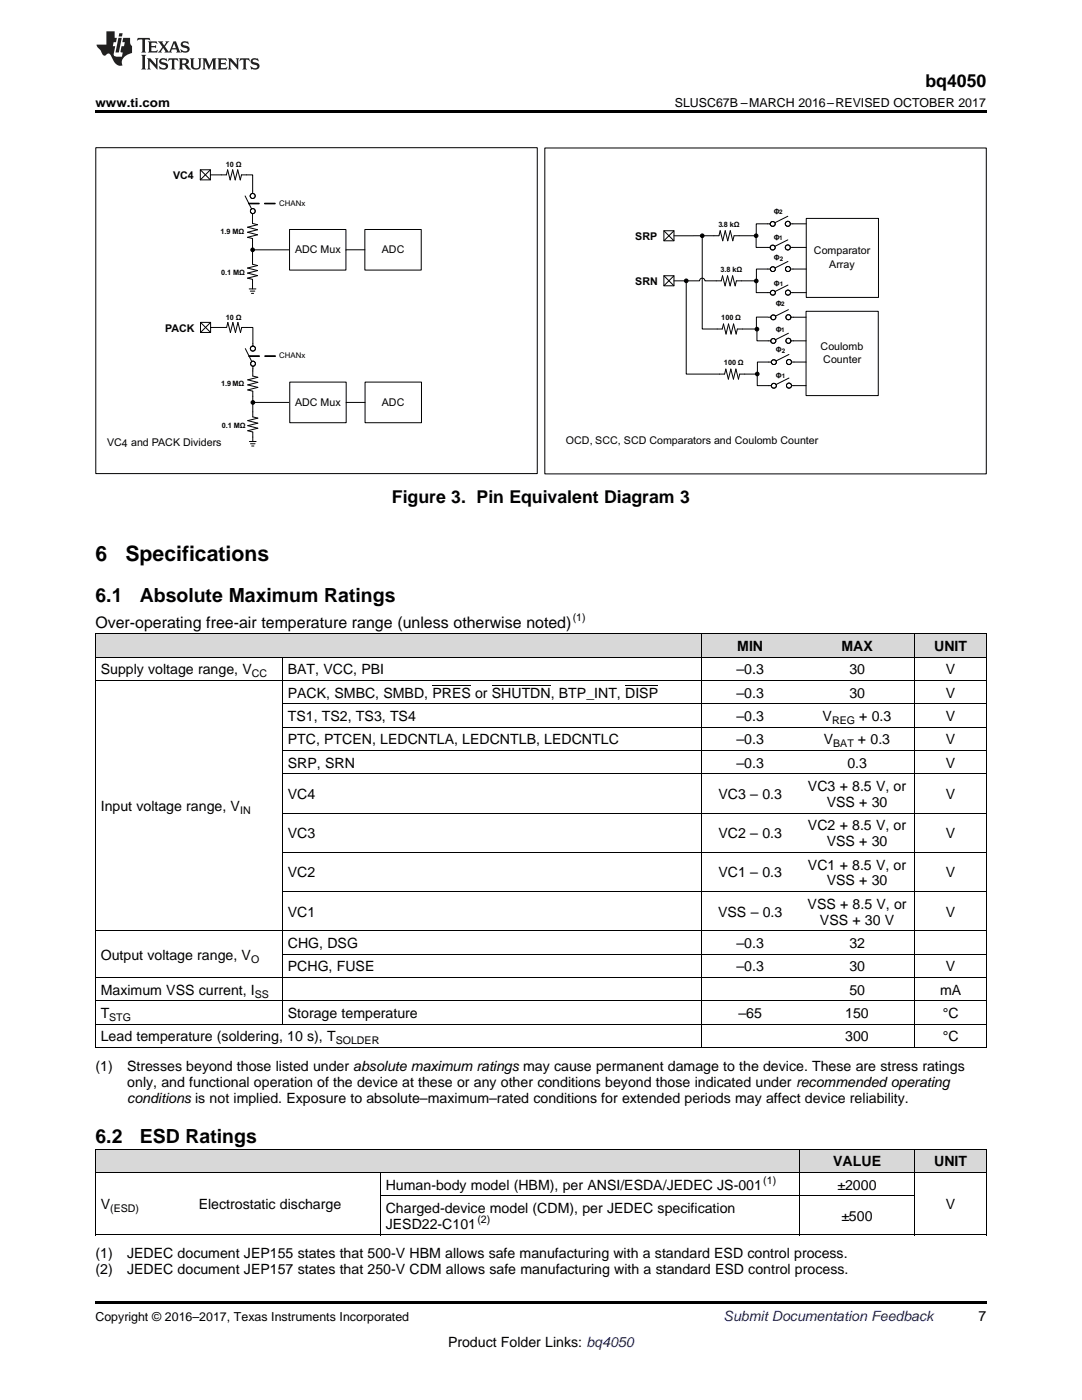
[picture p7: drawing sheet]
<svg xmlns="http://www.w3.org/2000/svg" width="216mm" height="279mm" viewBox="0 0 216 279" stroke-linecap="round" stroke-linejoin="round" font-family="sans-serif">
<g fill="#d8d8d8">
<path d="M19 229.4h19.6v4.6h-19.6z"/>
<path d="M38.6 229.4h37.3v4.6h-37.3z"/>
<path d="M75.9 229.4h83.6v4.6h-83.6z"/>
<path d="M159.5 229.4h23.1v4.6h-23.1z"/>
<path d="M182.6 229.4h14.2v4.6h-14.2z"/>
<path d="M19 126.5h37.4v4.7h-37.4z"/>
<path d="M56.4 126.5h83.5v4.7h-83.5z"/>
<path d="M139.9 126.5h19.6v4.7h-19.6z"/>
<path d="M159.5 126.5h23.1v4.7h-23.1z"/>
<path d="M182.6 126.5h14.2v4.7h-14.2z"/>
</g>
<path d="M19 246.5h.2zM75.8 246.5h.1zM159.4 246.5h.1zM182.5 246.5h.1zM196.7 246.5h.1zM19 259.7h177.8v.5h-177.8z" fill="#000"/>
<g fill="none" stroke="#000" stroke-width=".2">
<path d="M19 135.8h177.8M19 131.1h177.8M19 126.5h177.8M19.1 126.5v82.6M56.3 131.2v73.2M139.9 126.5v82.6M182.5 126.5v82.6M196.8 126.5v82.6M56.4 154.4h140.4M56.4 149.8h140.4M56.4 145.1h140.4M56.4 140.5h140.4"/>
<path d="M56.4 177.9h140.4M56.4 170.1h140.4M56.4 162.3h140.4M19 199.7h177.8M19 195.1h177.8M19 185.8h177.8M56.4 190.4h140.4M19 209h177.8M19 204.4h177.8M19 229.3h177.8v17.2M19 234h177.8M19.1 229.3v17.2"/>
<path d="M75.9 234v12.5M75.9 238.6h106.7M159.4 229.3v17.2M182.5 229.3v17.2M19 246.5h177.8"/>
</g>
<path d="M19.1 29.5h88.1v65h-88.1z" fill-rule="evenodd" fill="#fff"/>
<path d="M19.1 29.5h88.1v65h-88.1z" fill="none" stroke="#000" stroke-width=".2"/>
<circle cx="50.4" cy="39.1" r=".5" fill="#fff"/>
<g fill="none" stroke="#000" stroke-width=".2">
<path d="M48.9 39.1l1.5 3M50.4 38.1v.4"/>
<circle cx="50.4" cy="39.1" r=".5"/>
</g>
<circle cx="50.4" cy="42.1" r=".49" fill="#fff"/>
<g fill="none" stroke="#000" stroke-width=".2">
<path d="M49.6 40.6h2.1l-2 .1zM52.8 40.6h2.1l-2 .1z"/>
<circle cx="50.4" cy="42.1" r=".49"/>
</g>
<path d="M49.6 40.6h2.1l-2 .1zM52.8 40.6h2.1l-2 .1z" fill-rule="evenodd" fill="#000"/>
<path d="M55.6 39.7h3.6v1.7h-3.6z" fill-rule="evenodd" fill="#fff"/>
<g fill="none" stroke="#000" stroke-width=".2">
<path d="M50.4 42.6v2l1 .2-2 .5 2 .6-2 .5 2 .5-2 .5 1 .2v2.3h7.4"/>
<circle cx="50.4" cy="49.9" r=".37"/>
</g>
<circle cx="50.4" cy="49.9" r=".37" fill="#000"/>
<path d="M40 33.9h2v2h-2z" fill-rule="evenodd" fill="#fff"/>
<path d="M40 33.9h2v2h-2zM40 33.9l2 2M42 33.9l-2 2M42 35l3.2-.1 .2-1 .5 2 .5-2 .5 2 .5-2 .5 2 .3-1h2.2v3.2M49.7 57.7h1.4M49.9 58.1h.9M50.2 58.6h.4M50.4 49.9v2.8l1 .3-2 .5 2 .5-2 .5 2 .5-2 .5 1 .3v1.9" fill="none" stroke="#000" stroke-width=".2"/>
<path d="M57.8 45.8h11.2v8.1h-11.2z" fill-rule="evenodd" fill="#fff"/>
<path d="M57.8 45.8h11.2v8.1h-11.2z" fill="none" stroke="#000" stroke-width=".2"/>
<path d="M72.8 45.8h11.3v8.1h-11.3z" fill-rule="evenodd" fill="#fff"/>
<path d="M72.8 45.8h11.3v8.1h-11.3zM72.8 49.9h-3.8" fill="none" stroke="#000" stroke-width=".2"/>
<circle cx="50.5" cy="69.6" r=".5" fill="#fff"/>
<g fill="none" stroke="#000" stroke-width=".2">
<path d="M49 69.6l1.5 3M50.5 68.6v.4M50.5 73.2v.4"/>
<circle cx="50.5" cy="69.6" r=".5"/>
</g>
<circle cx="50.5" cy="72.6" r=".49" fill="#fff"/>
<g fill="none" stroke="#000" stroke-width=".2">
<path d="M49.7 71l2.1 .1h-2.1zM52.9 71l2.1 .1h-2.1z"/>
<circle cx="50.5" cy="72.6" r=".49"/>
</g>
<path d="M49.7 71l2.1 .1h-2.1zM52.9 71l2.1 .1h-2.1z" fill-rule="evenodd" fill="#000"/>
<path d="M55.7 70.2h3.5v1.7h-3.5z" fill-rule="evenodd" fill="#fff"/>
<g fill="none" stroke="#000" stroke-width=".2">
<path d="M50.5 73.6l-.1 1.4 1 .3-2 .5 2 .5-2 .5 2 .5-2 .5 1 .3v2.2h7.4"/>
<circle cx="50.5" cy="80.3" r=".37"/>
</g>
<circle cx="50.5" cy="80.3" r=".37" fill="#000"/>
<path d="M40 64.3h2v2.1h-2z" fill-rule="evenodd" fill="#fff"/>
<path d="M40 64.3h2v2.1h-2zM40 64.3l2 2.1M42 64.3l-2 2.1M42 65.4h3.2l.3-1.1 .5 2.1 .5-2.1 .5 2.1 .5-2.1 .5 2.1 .2-1h2.3v3.2M49.8 88.1h1.3M50 88.6h.9M50.2 89h.5M50.5 80.3l-.1 2.9 1 .2-2 .5 2 .6-2 .5 2 .5-2 .5 1 .2v1.9" fill="none" stroke="#000" stroke-width=".2"/>
<path d="M57.8 76.3h11.3v8.1h-11.3z" fill-rule="evenodd" fill="#fff"/>
<path d="M57.8 76.3h11.3v8.1h-11.3z" fill="none" stroke="#000" stroke-width=".2"/>
<path d="M72.8 76.3h11.3v8.1h-11.3z" fill-rule="evenodd" fill="#fff"/>
<path d="M72.8 76.3h11.3v8.1h-11.3zM72.8 80.3l-3.7 .1" fill="none" stroke="#000" stroke-width=".2"/>
<path d="M108.7 29.5h88.1v65.1h-88.1z" fill-rule="evenodd" fill="#fff"/>
<path d="M108.7 29.5h88.1v65.1h-88.1z" fill="none" stroke="#000" stroke-width=".2"/>
<path d="M132.5 46.1h2v2h-2z" fill-rule="evenodd" fill="#fff"/>
<path d="M132.5 46.1h2v2h-2zM132.5 46.1l2 2M134.5 46.1l-2 2" fill="none" stroke="#000" stroke-width=".2"/>
<path d="M132.5 55h2v2h-2z" fill-rule="evenodd" fill="#fff"/>
<path d="M132.5 55h2v2h-2zM132.5 55l2 2M134.5 56h5.1a.53 .53 0 0 1 .5-.5 .53 .53 0 0 1 .6 .5h3.2l.3-1 .5 2.1 .5-2.1 .5 2.1 .5-2.1 .5 2.1 .2-1.1h1M134.5 55l-2 2M147.5 47h-1l-.3 1.1-.5-2.1-.5 2.1-.5-2.1-.5 2.1-.5-2.1-.2 1-9 .1" fill="none" stroke="#000" stroke-width=".2"/>
<path d="M160.9 43.6h14.4v15.8h-14.4z" fill-rule="evenodd" fill="#fff"/>
<path d="M160.9 43.6h14.4v15.8h-14.4z" fill="none" stroke="#000" stroke-width=".2"/>
<circle cx="157.2" cy="44.7" r=".5" fill="#fff"/>
<g fill="none" stroke="#000" stroke-width=".2">
<path d="M153.2 44.7h.4M157.2 43.2l-3 1.5M157.8 44.7h.4"/>
<circle cx="157.2" cy="44.7" r=".5"/>
</g>
<circle cx="154.2" cy="44.7" r=".49" fill="#fff"/>
<circle cx="154.2" cy="44.7" r=".49" fill="none" stroke="#000" stroke-width=".2"/>
<circle cx="157.2" cy="49.4" r=".5" fill="#fff"/>
<g fill="none" stroke="#000" stroke-width=".2">
<path d="M153.2 49.4h.4M157.2 47.9l-3 1.5M157.8 49.4h.4"/>
<circle cx="157.2" cy="49.4" r=".5"/>
</g>
<circle cx="154.2" cy="49.4" r=".49" fill="#fff"/>
<g fill="none" stroke="#000" stroke-width=".2">
<path d="M136.9 56v18.7h7.7l.2-1 .5 2 .5-2 .5 2 .5-2 .5 2 .3-1h1M140.1 47v18.7h4l.3-1 .5 2 .5-2 .5 2 .5-2 .5 2 .2-1h1M150.9 47v2.4h2.3M153.2 44.7h-2.3v2.3h-3.4M158.2 44.7h2.7M158.2 49.4h2.7"/>
<circle cx="136.9" cy="56" r=".37"/>
<circle cx="140.1" cy="47" r=".37"/>
<circle cx="150.9" cy="47" r=".37"/>
<circle cx="154.2" cy="49.4" r=".49"/>
</g>
<g fill="#000">
<circle cx="136.9" cy="56" r=".37"/>
<circle cx="140.1" cy="47" r=".37"/>
<circle cx="150.9" cy="47" r=".37"/>
</g>
<path d="M160.8 62.1h14.4v16.8h-14.4z" fill-rule="evenodd" fill="#fff"/>
<path d="M160.8 62.1h14.4v16.8h-14.4z" fill="none" stroke="#000" stroke-width=".2"/>
<circle cx="157.3" cy="63.3" r=".5" fill="#fff"/>
<g fill="none" stroke="#000" stroke-width=".2">
<path d="M153.3 63.3h.4M157.3 61.8l-3 1.5M157.9 63.3h.4"/>
<circle cx="157.3" cy="63.3" r=".5"/>
</g>
<circle cx="154.3" cy="63.3" r=".49" fill="#fff"/>
<circle cx="154.3" cy="63.3" r=".49" fill="none" stroke="#000" stroke-width=".2"/>
<circle cx="157.3" cy="68" r=".5" fill="#fff"/>
<g fill="none" stroke="#000" stroke-width=".2">
<path d="M153.3 68h.4M157.3 66.5l-3 1.5M157.9 68h.4"/>
<circle cx="157.3" cy="68" r=".5"/>
</g>
<circle cx="154.3" cy="68" r=".49" fill="#fff"/>
<g fill="none" stroke="#000" stroke-width=".2">
<path d="M151 65.7v2.3h2.3M153.2 63.3h-2.3v2.4h-2.8M158.3 63.3h2.5M158.3 68h2.5"/>
<circle cx="151" cy="65.7" r=".37"/>
<circle cx="154.3" cy="68" r=".49"/>
</g>
<circle cx="151" cy="65.7" r=".37" fill="#000"/>
<circle cx="157.2" cy="53.7" r=".5" fill="#fff"/>
<g fill="none" stroke="#000" stroke-width=".2">
<path d="M153.2 53.7h.4M157.2 52.2l-3 1.5M157.8 53.7h.4"/>
<circle cx="157.2" cy="53.7" r=".5"/>
</g>
<circle cx="154.2" cy="53.7" r=".49" fill="#fff"/>
<circle cx="154.2" cy="53.7" r=".49" fill="none" stroke="#000" stroke-width=".2"/>
<circle cx="157.2" cy="58.4" r=".5" fill="#fff"/>
<g fill="none" stroke="#000" stroke-width=".2">
<path d="M153.2 58.4h.4M157.2 56.9l-3 1.5M157.8 58.4h.4"/>
<circle cx="157.2" cy="58.4" r=".5"/>
</g>
<circle cx="154.2" cy="58.4" r=".49" fill="#fff"/>
<g fill="none" stroke="#000" stroke-width=".2">
<path d="M150.9 56.1v2.3h2.3M153.2 53.7h-2.3v2.3h-3M158.2 53.7h2.7M158.2 58.4h2.7"/>
<circle cx="150.9" cy="56.1" r=".37"/>
<circle cx="154.2" cy="58.4" r=".49"/>
</g>
<circle cx="150.9" cy="56.1" r=".37" fill="#000"/>
<circle cx="157.4" cy="72.3" r=".5" fill="#fff"/>
<g fill="none" stroke="#000" stroke-width=".2">
<path d="M153.4 72.3h.4M157.4 70.7l-3 1.6M158 72.3h.4"/>
<circle cx="157.4" cy="72.3" r=".5"/>
</g>
<circle cx="154.4" cy="72.3" r=".49" fill="#fff"/>
<circle cx="154.4" cy="72.3" r=".49" fill="none" stroke="#000" stroke-width=".2"/>
<circle cx="157.4" cy="77" r=".5" fill="#fff"/>
<g fill="none" stroke="#000" stroke-width=".2">
<path d="M153.4 77h.4M157.4 75.4l-3 1.6M158 77h.4"/>
<circle cx="157.4" cy="77" r=".5"/>
</g>
<circle cx="154.4" cy="77" r=".49" fill="#fff"/>
<g fill="none" stroke="#000" stroke-width=".2">
<path d="M151.1 74.6v2.4h2.3M153.4 72.3h-2.3v2.4h-2.5M158.4 72.3h2.4M158.4 77h2.4"/>
<circle cx="151.1" cy="74.6" r=".37"/>
<circle cx="154.4" cy="77" r=".49"/>
</g>
<circle cx="151.1" cy="74.6" r=".37" fill="#000"/>
<path d="M19 22h177.8v.5h-177.8z" fill="#000"/>
<g fill="#231f20">
<path d="M27.5 7.6l-.1 .5 .4-.2h.6v.1v2.1l-.2 .4h1l-.3-.4v-2.1l.1-.1h.5l.5 .2-.2-.5zM29.5 8.3l.2 .3v1.5l-.2 .4h1.8l.2-.6a1.04 1.04 0 0 1-1.3 .2v-.7h.6l.3 .2v-.6l-.3 .2h-.6v-.6l.8-.1 .4 .3-.2-.5zM31.5 8.3l.9 1.1-.9 1.1h.8l-.2-.2 .5-.7 .4 .7-.2 .2h1.5l-.1-.2 .1-.4h.9l.1 .4-.2 .2h1l-.3-.3-.7-1.9h-.5l-.9 2-.8-1 .9-1h-.8l.1 .3-.3 .5-.4-.6 .2-.2zM34.7 8.6l.4 1h-.7zM36.3 8.4a.63 .63 0 0 0-.2 .7 .63 .63 0 0 0 .6 .4l.6 .2 .1 .2a.75 .75 0 0 1-.7 .4 .75 .75 0 0 1-.6-.5l.1 .7 .1-.1a1.11 1.11 0 0 0 1.5-.6 1.13 1.13 0 0 0-1.2-.8l-.1-.4a1.04 1.04 0 0 1 1.2 .2l-.2-.5-.1 .1-.5-.2zM28.2 10.9l.2 .4v2.2l-.2 .4h1l-.3-.4v-2.2l.3-.4zM29.3 11.6l.3 .4v1.5l-.3 .4h.8l-.2-.4v-1.3l1.5 1.7v-1.9l.2-.4h-.7l.2 .4v.9l-1.1-1.3zM32 11.8a.62 .62 0 0 0-.2 .7 .62 .62 0 0 0 .6 .4l.6 .1 .1 .3a.76 .76 0 0 1-.7 .3 .76 .76 0 0 1-.6-.4l.1 .7 .1-.1a1.11 1.11 0 0 0 1.5-.6 1.13 1.13 0 0 0-1.2-.8l-.1-.4a1.04 1.04 0 0 1 1.2 .2l-.2-.6-.1 .1-.5-.1zM33.7 11.6l-.2 .6a.61 .61 0 0 1 .8-.3v1.6l-.2 .4h.9l-.2-.4v-1.6a.63 .63 0 0 1 .8 .3l-.2-.6zM35.6 11.6l.3 .4v1.5l-.3 .4h1l-.2-.2v-.8l.5 .2a.76 .76 0 0 0 1.2 .7l-1-1a.58 .58 0 0 0 .6-.5 .58 .58 0 0 0-.5-.6zM36.4 11.9h.1a.45 .45 0 0 1 .5 .1 .45 .45 0 0 1 .1 .5l-.7 .2zM37.9 11.6l.2 .2a2.17 2.17 0 0 0 .3 1.9 .99 .99 0 0 0 1.6-.6v-1.1l.2-.4h-.7l.2 .2a1.92 1.92 0 0 1-.2 1.8 .6 .6 0 0 1-.9-.5v-1.1l.2-.4zM40.4 11.6l.2 .4v1.5l-.2 .4h.7l-.2-.4v-1.4l.8 1.8 .8-1.8v1.4l-.2 .4h.9l-.2-.4v-1.5l.2-.4h-.8l-.6 1.5-.6-1.5zM43.4 11.6l.2 .4v1.5l-.2 .4h1.8l.2-.6a1.04 1.04 0 0 1-1.3 .1v-.6h.5l.4 .2v-.6l-.4 .2h-.5v-.7h.8l.3 .3-.1-.6zM45.5 11.6l.2 .4v1.5l-.2 .4h.7l-.2-.4v-1.3l1.5 1.7v-1.9l.2-.4h-.7l.2 .4v.9l-1.1-1.3zM47.9 11.6l-.1 .6a.61 .61 0 0 1 .8-.3v1.6l-.3 .4h1l-.3-.4 .1-1.6a.63 .63 0 0 1 .7 .3l-.1-.6zM50.2 11.8a.62 .62 0 0 0-.2 .7 .62 .62 0 0 0 .6 .4l.6 .1 .2 .3a.76 .76 0 0 1-.8 .3 .76 .76 0 0 1-.6-.4l.1 .7 .2-.1a1.11 1.11 0 0 0 1.5-.6 1.13 1.13 0 0 0-1.3-.8l-.1-.4a1.04 1.04 0 0 1 1.2 .2l-.1-.6-.2 .1-.5-.1z"/>
<path d="M21.2 6.3v2.6h-1.9l.1 .4 .7 .9a.91 .91 0 0 0 1 .8 .56 .56 0 0 1 .5-.3 .56 .56 0 0 1 .5 .3l.4 .8a1.53 1.53 0 0 0 1.9 1.2 1.54 1.54 0 0 1 1-2.1l.9-.3v-1.4a1.52 1.52 0 0 1-.3-1.6h-1.4l-.2 .8h.5l-.2 .8h-.4l-.2 1v.2l.4 .1-.2 .8a1.93 1.93 0 0 1-1.6-.3l.3-1.8h-.5l.2-.8h.4l.2-.8h-.4v-1.3zM23.6 7.6l-.6 2.9h.7l.6-2.9zM23.8 6.6l-.1 .7h.6l.2-.7z"/>
</g>
<path d="M86.3 136.8h7.6M98.1 136.8h11.8M124.7 136.8h6.6" fill="none" stroke="#000" stroke-width=".2"/>
<g font-size="4.2">
<text x="19" y="112">6</text>
<text x="25" y="112">Specifications</text>
</g>
<g font-size="3.9">
<text x="19" y="120.1">6.1</text>
<text x="27.9" y="120.1">Absolute Maximum Ratings</text>
<text x="19" y="228.1">6.2</text>
<text x="27.9" y="228.1">ESD Ratings</text>
</g>
<g font-size="3.5">
<text x="184.7" y="17.3">bq4050</text>
<text x="78.2" y="100.4">Figure 3. Pin Equivalent Diagram 3</text>
</g>
<text font-size="3.2" x="19" y="125.3">Over-operating free-air temperature range (unless otherwise noted)</text>
<g font-size="2.8">
<text x="147.1" y="129.9">MIN</text>
<text x="167.9" y="129.9">MAX</text>
<text x="186.4" y="129.9">UNIT</text>
<text x="20.1" y="134.6">Supply voltage range, V</text>
<text x="57.4" y="134.6">BAT, VCC, PBI</text>
<text x="147" y="134.6">–0.3</text>
<text x="169.5" y="134.6">30</text>
<text x="188.7" y="134.6">V</text>
<text x="57.4" y="139.2">PACK, SMBC, SMBD, PRES or SHUTDN, BTP_INT, DISP</text>
<text x="57.4" y="143.9">TS1, TS2, TS3, TS4</text>
<text x="147" y="139.2">–0.3</text>
<text x="147" y="143.9">–0.3</text>
<text x="164.1" y="143.9">V</text>
<text x="169.5" y="139.2">30</text>
<text x="171.4" y="143.9">+ 0.3</text>
<text x="188.7" y="139.2">V</text>
<text x="188.7" y="143.9">V</text>
<text x="57.4" y="148.6">PTC, PTCEN, LEDCNTLA, LEDCNTLB, LEDCNTLC</text>
<text x="147" y="148.6">–0.3</text>
<text x="164.4" y="148.6">V</text>
<text x="171.2" y="148.6">+ 0.3</text>
<text x="188.7" y="148.6">V</text>
<text x="57.4" y="153.2">SRP, SRN</text>
<text x="147" y="153.2">–0.3</text>
<text x="169.1" y="153.2">0.3</text>
<text x="188.7" y="153.2">V</text>
<text x="20.1" y="161.9">Input voltage range, V</text>
<text x="57.4" y="159.5">VC4</text>
<text x="143.4" y="159.5">VC3 – 0.3</text>
<text x="161.2" y="157.9">VC3 + 8.5 V, or</text>
<text x="165" y="161">VSS + 30</text>
<text x="188.7" y="159.5">V</text>
<text x="57.4" y="167.3">VC3</text>
<text x="143.4" y="167.3">VC2 – 0.3</text>
<text x="161.2" y="165.7">VC2 + 8.5 V, or</text>
<text x="188.7" y="167.3">V</text>
<text x="161.2" y="173.5">VC1 + 8.5 V, or</text>
<text x="165" y="168.9">VSS + 30</text>
<text x="57.4" y="175.1">VC2</text>
<text x="143.4" y="175.1">VC1 – 0.3</text>
<text x="165" y="176.7">VSS + 30</text>
<text x="188.7" y="175.1">V</text>
<text x="57.4" y="183">VC1</text>
<text x="143.3" y="183">VSS – 0.3</text>
<text x="161.1" y="181.4">VSS + 8.5 V, or</text>
<text x="163.6" y="184.5">VSS + 30 V</text>
<text x="188.7" y="183">V</text>
<text x="20.1" y="191.5">Output voltage range, V</text>
<text x="57.4" y="189.2">CHG, DSG</text>
<text x="147" y="189.2">–0.3</text>
<text x="169.5" y="189.2">32</text>
<text x="57.4" y="193.9">PCHG, FUSE</text>
<text x="147" y="193.9">–0.3</text>
<text x="169.5" y="193.9">30</text>
<text x="188.7" y="193.9">V</text>
<text x="20.1" y="198.5">Maximum VSS current, I</text>
<text x="20.1" y="203.2">T</text>
<text x="57.4" y="203.2">Storage temperature</text>
<text x="147.4" y="203.2">–65</text>
<text x="168.7" y="203.2">150</text>
<text x="169.5" y="198.5">50</text>
<text x="187.6" y="198.5">mA</text>
<text x="188.1" y="203.2">°C</text>
<text x="20.1" y="207.8">Lead temperature (soldering, 10 s), T</text>
<text x="168.7" y="207.8">300</text>
<text x="188.1" y="207.8">°C</text>
<text x="19" y="213.7">(1)</text>
<text x="25.4" y="213.7">Stresses beyond those listed under absolute maximum ratings may cause permanent damage to the device. These are stress ratings</text>
<text x="25.4" y="216.9">only, and functional operation of the device at these or any other conditions beyond those indicated under recommended operating</text>
<text x="25.4" y="220">conditions is not implied. Exposure to absolute–maximum–rated conditions for extended periods may affect device reliability.</text>
<text x="166.3" y="232.8">VALUE</text>
<text x="186.4" y="232.8">UNIT</text>
<text x="77" y="237.4">Human-body model (HBM), per ANSI/ESDA/JEDEC JS-001</text>
<text x="167.1" y="237.4">±2000</text>
<text x="20.1" y="241.3">V</text>
<text x="39.7" y="241.3">Electrostatic discharge</text>
<text x="77" y="242.1">Charged-device model (CDM), per JEDEC specification</text>
<text x="77" y="245.3">JESD22-C101</text>
<text x="167.9" y="243.7">±500</text>
<text x="188.7" y="241.3">V</text>
<text x="19" y="251.1">(1)</text>
<text x="25.4" y="251.1">JEDEC document JEP155 states that 500-V HBM allows safe manufacturing with a standard ESD control process.</text>
<text x="19" y="254.3">(2)</text>
<text x="25.4" y="254.3">JEDEC document JEP157 states that 250-V CDM allows safe manufacturing with a standard ESD control process.</text>
<text x="195.3" y="263.6">7</text>
<text x="89.4" y="268.9">Product Folder Links: bq4050</text>
</g>
<text font-size="2.8" fill="#0000c8" x="144.4" y="263.6">Submit Documentation Feedback</text>
<g font-size="2.5">
<text x="19" y="21.4">www.ti.com</text>
<text x="134.7" y="21.4">SLUSC67B –MARCH 2016–REVISED OCTOBER 2017</text>
<text x="19" y="263.6">Copyright © 2016–2017, Texas Instruments Incorporated</text>
</g>
<g font-size="2.1">
<text x="34.5" y="35.7">VC4</text>
<text x="126.8" y="47.8">SRP</text>
<text x="58.9" y="50.5">ADC Mux</text>
<text x="76.2" y="50.5">ADC</text>
<text x="162.4" y="50.8">Comparator</text>
<text x="165.5" y="53.4">Array</text>
<text x="126.8" y="56.9">SRN</text>
<text x="33" y="66.2">PACK</text>
<text x="163.7" y="69.9">Coulomb</text>
<text x="164.3" y="72.5">Counter</text>
<text x="58.9" y="81">ADC Mux</text>
<text x="76.2" y="81">ADC</text>
<text x="21.4" y="89.1">VC4 and PACK Dividers</text>
<text x="112.9" y="88.7">OCD, SCC, SCD Comparators and Coulomb Counter</text>
<text x="114.3" y="124">(1)</text>
<text x="50.2" y="135.1">CC</text>
<text x="166" y="144.5">REG</text>
<text x="166.3" y="149.1">BAT</text>
<text x="47.9" y="162.5">IN</text>
<text x="50.1" y="192.1">O</text>
<text x="21.8" y="203.7">STG</text>
<text x="50.9" y="199.1">SS</text>
<text x="67" y="208.4">SOLDER</text>
<text x="152.3" y="236.3">(1)</text>
<text x="22" y="241.9">(ESD)</text>
<text x="95.3" y="244.1">(2)</text>
</g>
<g font-size="1.6">
<text x="55.7" y="41.1">CHANx</text>
<text x="55.7" y="71.4">CHANx</text>
</g>
<g font-size="1.5">
<text x="45.1" y="33.3">10 Ω</text>
<text x="44" y="46.6">1.9 MΩ</text>
<text x="143.4" y="45.3">3.8 kΩ</text>
<text x="154.4" y="42.6">Φ</text>
<text x="154.4" y="47.8">Φ</text>
<text x="154.4" y="51.8">Φ</text>
<text x="44.1" y="54.9">0.1 MΩ</text>
<text x="143.8" y="54.2">3.8 kΩ</text>
<text x="154.4" y="57">Φ</text>
<text x="45.1" y="63.8">10 Ω</text>
<text x="143.9" y="63.8">100 Ω</text>
<text x="154.8" y="61">Φ</text>
<text x="154.8" y="66.2">Φ</text>
<text x="154.8" y="70.2">Φ</text>
<text x="44.1" y="77.1">1.9 MΩ</text>
<text x="144.5" y="72.9">100 Ω</text>
<text x="154.8" y="75.4">Φ</text>
<text x="44.3" y="85.4">0.1 MΩ</text>
</g>
<g font-size="1.3">
<text x="155.5" y="42.8">2</text>
<text x="155.5" y="48">1</text>
<text x="155.6" y="52.1">2</text>
<text x="155.6" y="57.2">1</text>
<text x="155.9" y="61.1">2</text>
<text x="155.9" y="66.3">1</text>
<text x="156" y="70.5">2</text>
<text x="156" y="75.5">1</text>
</g>
</svg>
